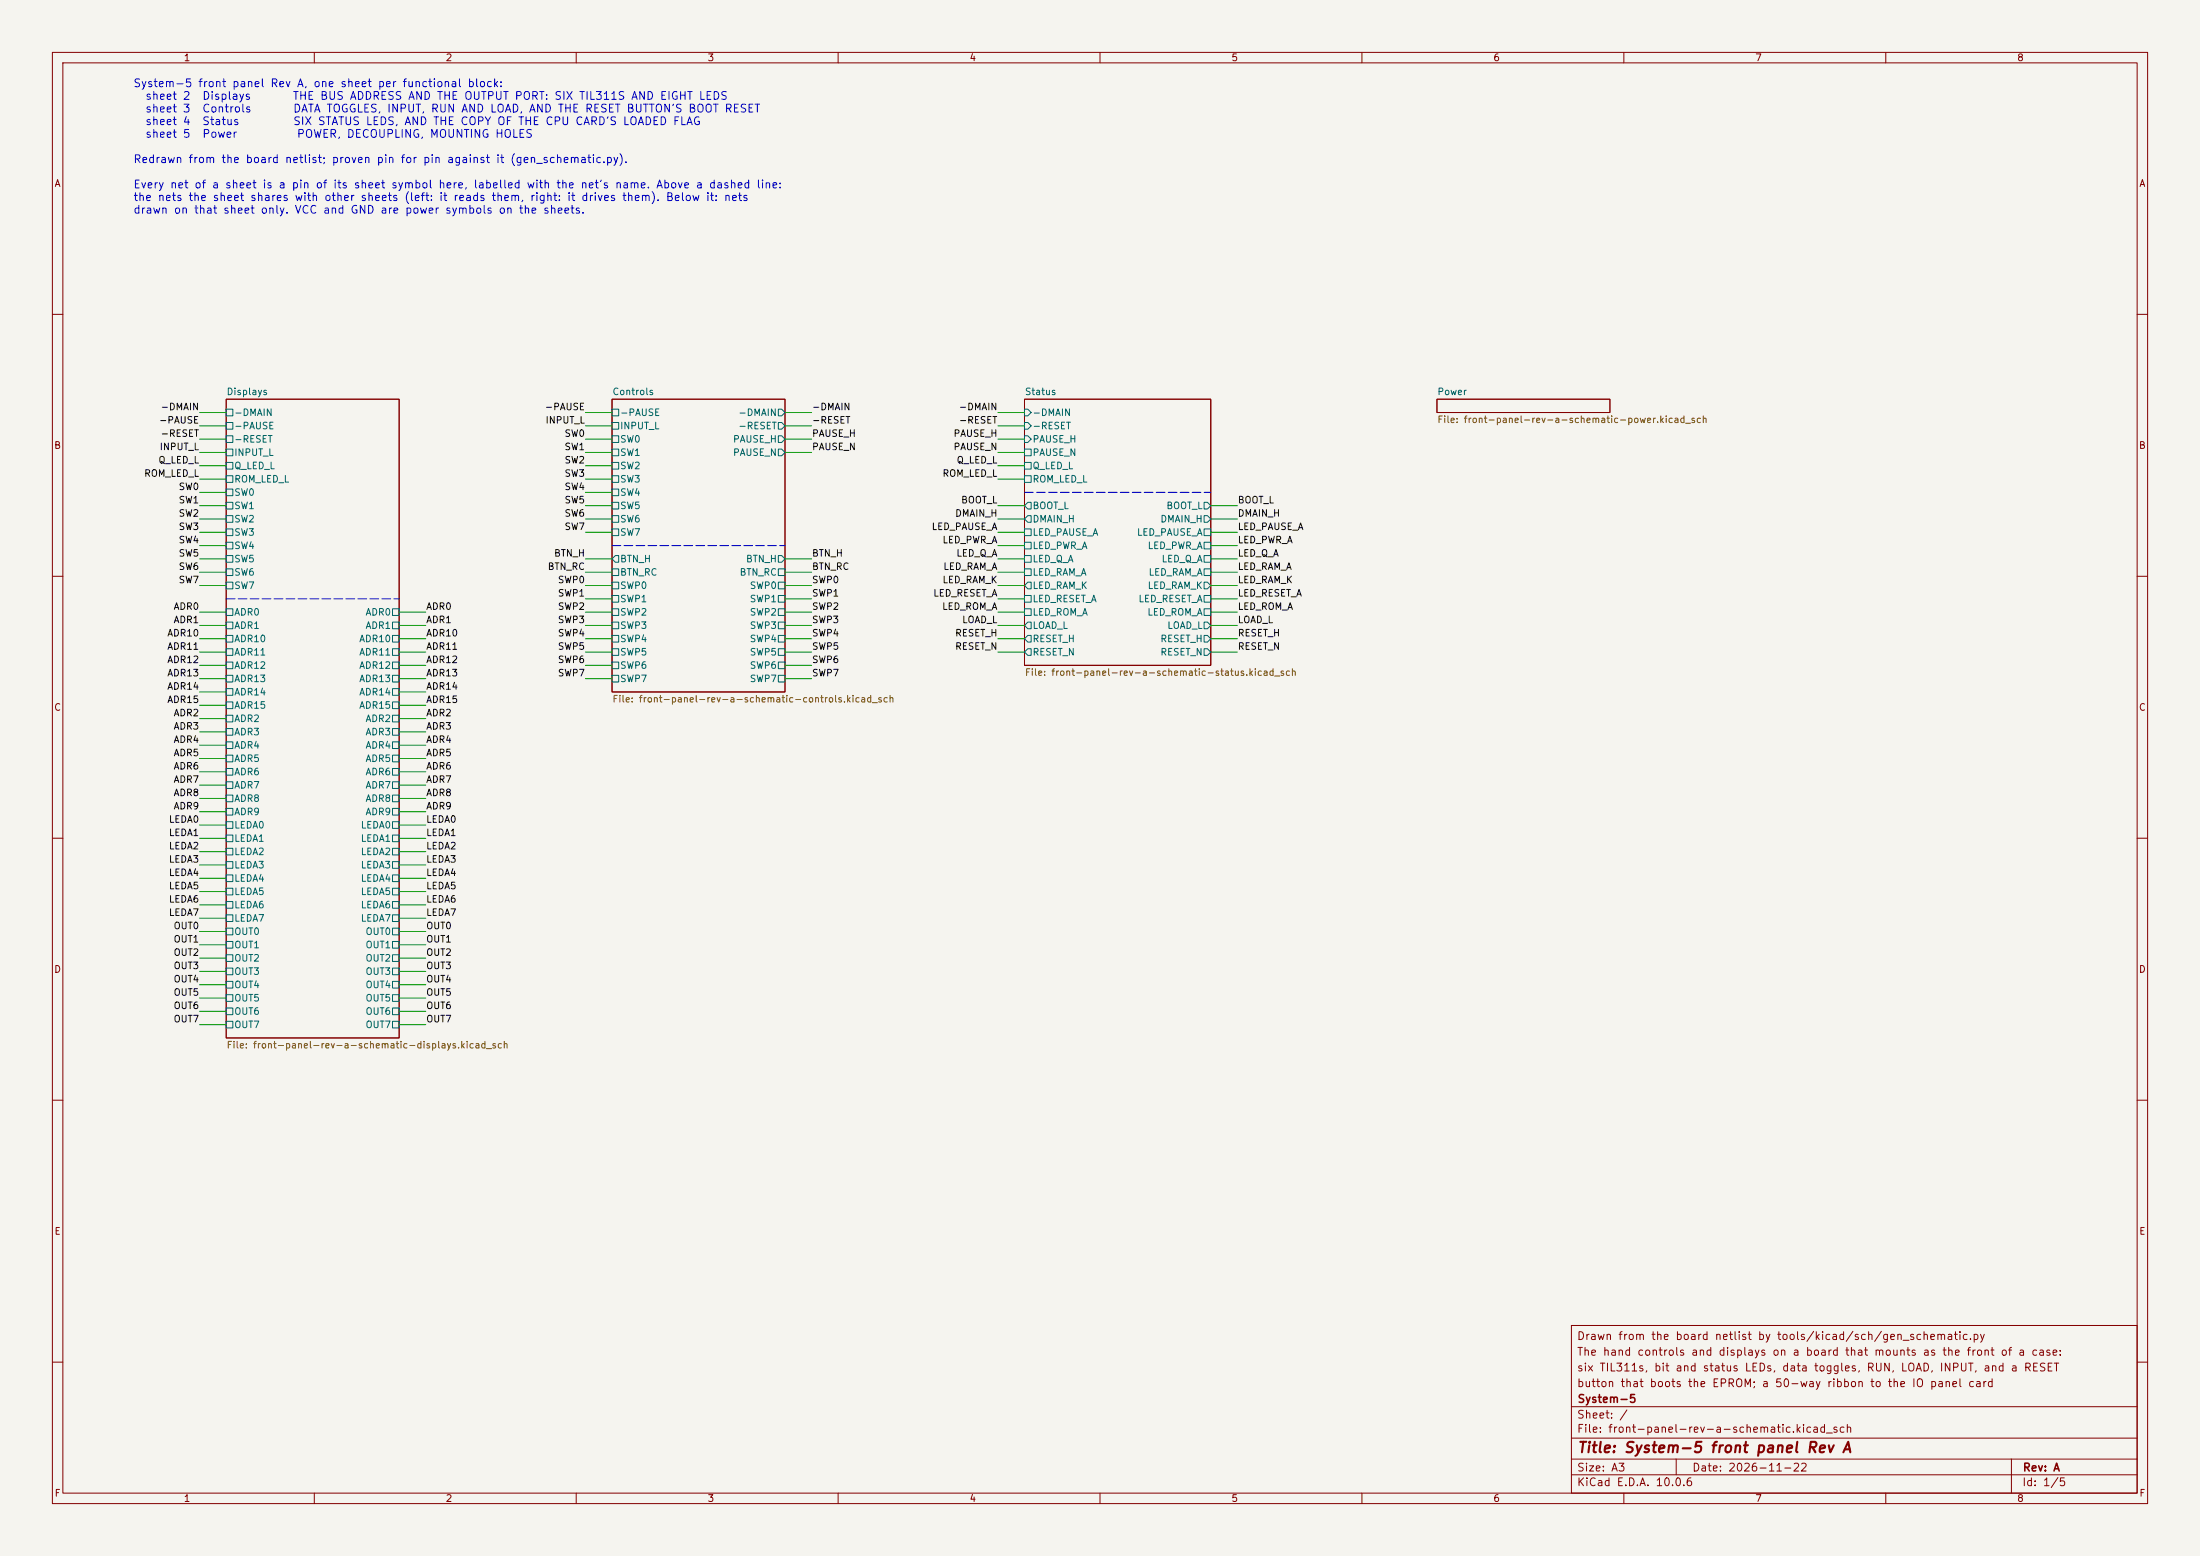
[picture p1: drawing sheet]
<svg xmlns="http://www.w3.org/2000/svg" width="420mm" height="297mm" viewBox="0 0 420 297" stroke-linecap="round" stroke-linejoin="round" font-family="sans-serif">
<path d="M0 0h420v297h-420z" fill="#f5f4ef" stroke="#f5f4ef" stroke-width=".19"/>
<g fill="none" stroke="#840000" stroke-width=".19">
<path d="M10 10h400v277h-400zM12 12h396v273h-396zM60 10v2M110 10v2M160 10v2M210 10v2M260 10v2M310 10v2M360 10v2M10 60h2M43.2 76.2h33v121.9h-33zM116.8 76.2h33.1v55.9h-33.1z"/>
<path d="M195.6 76.2h35.5v50.8h-35.5zM274.3 76.2h33v2.5h-33zM408 60h2M10 110h2M408 110h2M10 160h2M408 160h2M10 210h2M408 210h2M300 253h108v32h-108zM10 260h2M300 278.5h108"/>
<path d="M300 274.5h108M300 268.5h108M320 278.5v3M384 278.5v6.5M408 260h2M60 285v2M110 285v2M160 285v2M210 285v2M260 285v2M300 281.5h108M310 285v2"/>
<path d="M360 285v2"/>
</g>
<g fill="none" stroke="#006464" stroke-width=".19">
<path d="M43.2 78.1h1.2v1.3h-1.2zM116.8 78.1h1.3v1.3h-1.3zM148.6 78.1h.6l.7 .6-.7 .7h-.6zM195.6 78.1h.6l.6 .6-.6 .7h-.6zM43.2 80.6h1.2v1.3h-1.2zM43.2 83.2h1.2v1.3h-1.2zM43.2 85.7h1.2v1.3h-1.2zM43.2 88.3h1.2v1.2h-1.2zM43.2 90.8h1.2v1.3h-1.2zM43.2 93.3h1.2v1.3h-1.2zM43.2 95.9h1.2v1.3h-1.2zM43.2 98.4h1.2v1.3h-1.2z"/>
<path d="M116.8 80.6h1.3v1.3h-1.3zM116.8 83.2h1.3v1.3h-1.3zM116.8 85.7h1.3v1.3h-1.3zM116.8 88.3h1.3v1.2h-1.3zM116.8 90.8h1.3v1.3h-1.3zM116.8 93.3h1.3v1.3h-1.3zM116.8 95.9h1.3v1.3h-1.3zM116.8 98.4h1.3v1.3h-1.3zM148.6 80.6h.6l.7 .7-.7 .6h-.6zM148.6 83.2h.6l.7 .6-.7 .7h-.6zM148.6 85.7h.6l.7 .7-.7 .6h-.6zM195.6 80.6h.6l.6 .7-.6 .6h-.6z"/>
<path d="M195.6 83.2h.6l.6 .6-.6 .7h-.6zM195.6 85.7h1.2v1.3h-1.2zM195.6 88.3h1.2v1.2h-1.2zM195.6 90.8h1.2v1.3h-1.2zM195.6 96.5l.6-.6h.6v1.3h-.6zM196.2 98.4h.6v1.3h-.6l-.6-.6zM229.9 95.9h.6l.6 .6-.6 .7h-.6zM229.9 98.4h.6l.6 .7-.6 .6h-.6zM43.2 101h1.2v1.2h-1.2zM43.2 103.5h1.2v1.3h-1.2zM43.2 106h1.2v1.3h-1.2zM43.2 108.6h1.2v1.3h-1.2z"/>
<path d="M43.2 111.1h1.2v1.3h-1.2zM43.2 116.2h1.2v1.3h-1.2zM43.2 118.7h1.2v1.3h-1.2zM74.9 116.2h1.3v1.3h-1.3zM74.9 118.7h1.3v1.3h-1.3zM116.8 101h1.3v1.2h-1.3zM116.8 108.6h1.3v1.3h-1.3zM116.8 111.1h1.3v1.3h-1.3zM116.8 113.7h1.3v1.2h-1.3zM116.8 116.2h1.3v1.3h-1.3zM116.8 118.7h1.3v1.3h-1.3zM117.5 106h.6v1.3h-.6l-.7-.6z"/>
<path d="M148.6 106h.6l.7 .7-.7 .6h-.6zM148.6 108.6h1.3v1.3h-1.3zM148.6 111.1h1.3v1.3h-1.3zM148.6 113.7h1.3v1.2h-1.3zM148.6 116.2h1.3v1.3h-1.3zM148.6 118.7h1.3v1.3h-1.3zM195.6 101h1.2v1.2h-1.2zM195.6 103.5h1.2v1.3h-1.2zM195.6 106h1.2v1.3h-1.2zM195.6 108.6h1.2v1.3h-1.2zM195.6 113.7h1.2v1.2h-1.2zM195.6 116.2h1.2v1.3h-1.2z"/>
<path d="M195.6 119.4l.6-.7h.6v1.3h-.6zM196.2 111.1h.6v1.3h-.6l-.6-.6zM229.9 101h1.2v1.2h-1.2zM229.9 103.5h1.2v1.3h-1.2zM229.9 106h1.2v1.3h-1.2zM229.9 108.6h1.2v1.3h-1.2zM229.9 111.1h.6l.6 .7-.6 .6h-.6zM229.9 113.7h1.2v1.2h-1.2zM229.9 116.2h1.2v1.3h-1.2zM229.9 118.7h.6l.6 .7-.6 .6h-.6zM43.2 121.3h1.2v1.3h-1.2zM43.2 123.8h1.2v1.3h-1.2z"/>
<path d="M43.2 126.4h1.2v1.2h-1.2zM43.2 128.9h1.2v1.3h-1.2zM43.2 131.4h1.2v1.3h-1.2zM43.2 134h1.2v1.3h-1.2zM43.2 136.5h1.2v1.3h-1.2zM43.2 139.1h1.2v1.2h-1.2zM74.9 121.3h1.3v1.3h-1.3zM74.9 123.8h1.3v1.3h-1.3zM74.9 126.4h1.3v1.2h-1.3zM74.9 128.9h1.3v1.3h-1.3zM74.9 131.4h1.3v1.3h-1.3zM74.9 134h1.3v1.3h-1.3z"/>
<path d="M74.9 136.5h1.3v1.3h-1.3zM74.9 139.1h1.3v1.2h-1.3zM116.8 121.3h1.3v1.3h-1.3zM116.8 123.8h1.3v1.3h-1.3zM116.8 126.4h1.3v1.2h-1.3zM116.8 128.9h1.3v1.3h-1.3zM148.6 121.3h1.3v1.3h-1.3zM148.6 123.8h1.3v1.3h-1.3zM148.6 126.4h1.3v1.2h-1.3zM148.6 128.9h1.3v1.3h-1.3zM196.2 121.3h.6v1.3h-.6l-.6-.7zM196.2 123.8h.6v1.3h-.6l-.6-.6z"/>
<path d="M229.9 121.3h.6l.6 .6-.6 .7h-.6zM229.9 123.8h.6l.6 .7-.6 .6h-.6zM43.2 141.6h1.2v1.3h-1.2zM43.2 144.1h1.2v1.3h-1.2zM43.2 146.7h1.2v1.3h-1.2zM43.2 149.2h1.2v1.3h-1.2zM43.2 151.8h1.2v1.2h-1.2zM43.2 154.3h1.2v1.3h-1.2zM43.2 156.8h1.2v1.3h-1.2zM43.2 159.4h1.2v1.3h-1.2zM74.9 141.6h1.3v1.3h-1.3zM74.9 144.1h1.3v1.3h-1.3z"/>
<path d="M74.9 146.7h1.3v1.3h-1.3zM74.9 149.2h1.3v1.3h-1.3zM74.9 151.8h1.3v1.2h-1.3zM74.9 154.3h1.3v1.3h-1.3zM74.9 156.8h1.3v1.3h-1.3zM74.9 159.4h1.3v1.3h-1.3zM43.2 161.9h1.2v1.3h-1.2zM43.2 164.5h1.2v1.2h-1.2zM43.2 167h1.2v1.3h-1.2zM43.2 169.5h1.2v1.3h-1.2zM43.2 172.1h1.2v1.3h-1.2zM43.2 174.6h1.2v1.3h-1.2z"/>
<path d="M43.2 177.2h1.2v1.2h-1.2zM43.2 179.7h1.2v1.3h-1.2zM74.9 161.9h1.3v1.3h-1.3zM74.9 164.5h1.3v1.2h-1.3zM74.9 167h1.3v1.3h-1.3zM74.9 169.5h1.3v1.3h-1.3zM74.9 172.1h1.3v1.3h-1.3zM74.9 174.6h1.3v1.3h-1.3zM74.9 177.2h1.3v1.2h-1.3zM74.9 179.7h1.3v1.3h-1.3zM43.2 182.2h1.2v1.3h-1.2zM43.2 184.8h1.2v1.3h-1.2z"/>
<path d="M43.2 187.3h1.2v1.3h-1.2zM43.2 189.9h1.2v1.2h-1.2zM43.2 192.4h1.2v1.3h-1.2zM43.2 194.9h1.2v1.3h-1.2zM74.9 182.2h1.3v1.3h-1.3zM74.9 184.8h1.3v1.3h-1.3zM74.9 187.3h1.3v1.3h-1.3zM74.9 189.9h1.3v1.2h-1.3zM74.9 192.4h1.3v1.3h-1.3zM74.9 194.9h1.3v1.3h-1.3z"/>
</g>
<path d="M195.6 94h35.5M43.2 114.3h33M116.8 104.1h33.1" fill="none" stroke="#0000c2" stroke-width=".19" stroke-dasharray="1.7 .6"/>
<g fill="none" stroke="#009600" stroke-width=".19">
<path d="M38.1 78.7h5.1M111.8 78.7h5M149.9 78.7h5M190.5 78.7h5.1M38.1 81.3h5.1M38.1 83.8h5.1M38.1 86.4h5.1M38.1 88.9h5.1M38.1 91.4h5.1M38.1 99.1h5.1M38.1 96.5h5.1M38.1 94h5.1"/>
<path d="M111.8 81.3h5M111.8 83.8h5M111.8 86.4h5M111.8 88.9h5M111.8 91.4h5M111.8 99.1h5M111.8 96.5h5M111.8 94h5M149.9 81.3h5M149.9 83.8h5M149.9 86.4h5M190.5 81.3h5.1"/>
<path d="M190.5 83.8h5.1M190.5 86.4h5.1M190.5 88.9h5.1M190.5 91.4h5.1M190.5 99.1h5.1M190.5 96.5h5.1M231.1 99.1h5.1M231.1 96.5h5.1M38.1 106.7h5.1M38.1 109.2h5.1M38.1 119.4h5.1M38.1 116.8h5.1"/>
<path d="M38.1 104.1h5.1M38.1 101.6h5.1M38.1 111.8h5.1M76.2 119.4h5.1M76.2 116.8h5.1M111.8 106.7h5M111.8 109.2h5M111.8 119.4h5M111.8 116.8h5M111.8 101.6h5M111.8 111.8h5M111.8 114.3h5"/>
<path d="M149.9 106.7h5M149.9 109.2h5M149.9 119.4h5M149.9 116.8h5M149.9 111.8h5M149.9 114.3h5M190.5 106.7h5.1M190.5 109.2h5.1M190.5 119.4h5.1M190.5 116.8h5.1M190.5 104.1h5.1M190.5 101.6h5.1"/>
<path d="M190.5 111.8h5.1M190.5 114.3h5.1M231.1 106.7h5.1M231.1 109.2h5.1M231.1 119.4h5.1M231.1 116.8h5.1M231.1 104.1h5.1M231.1 101.6h5.1M231.1 111.8h5.1M231.1 114.3h5.1M38.1 129.5h5.1M38.1 127h5.1"/>
<path d="M38.1 124.5h5.1M38.1 121.9h5.1M38.1 137.2h5.1M38.1 139.7h5.1M38.1 132.1h5.1M38.1 134.6h5.1M76.2 129.5h5.1M76.2 127h5.1M76.2 124.5h5.1M76.2 121.9h5.1M76.2 137.2h5.1M76.2 139.7h5.1"/>
<path d="M76.2 132.1h5.1M76.2 134.6h5.1M111.8 129.5h5M111.8 127h5M111.8 124.5h5M111.8 121.9h5M149.9 129.5h5M149.9 127h5M149.9 124.5h5M149.9 121.9h5M190.5 124.5h5.1M190.5 121.9h5.1"/>
<path d="M231.1 124.5h5.1M231.1 121.9h5.1M38.1 142.2h5.1M38.1 144.8h5.1M38.1 157.5h5.1M38.1 154.9h5.1M38.1 152.4h5.1M38.1 149.9h5.1M38.1 147.3h5.1M76.2 142.2h5.1M76.2 144.8h5.1M76.2 157.5h5.1"/>
<path d="M76.2 154.9h5.1M76.2 152.4h5.1M76.2 149.9h5.1M76.2 147.3h5.1M38.1 177.8h5.1M38.1 175.3h5.1M38.1 172.7h5.1M38.1 170.2h5.1M38.1 167.6h5.1M38.1 165.1h5.1M38.1 162.6h5.1M38.1 160h5.1"/>
<path d="M76.2 177.8h5.1M76.2 175.3h5.1M76.2 172.7h5.1M76.2 170.2h5.1M76.2 167.6h5.1M76.2 165.1h5.1M76.2 162.6h5.1M76.2 160h5.1M38.1 195.6h5.1M38.1 193h5.1M38.1 190.5h5.1M38.1 188h5.1"/>
<path d="M38.1 185.4h5.1M38.1 182.9h5.1M38.1 180.3h5.1M76.2 195.6h5.1M76.2 193h5.1M76.2 190.5h5.1M76.2 188h5.1M76.2 185.4h5.1M76.2 182.9h5.1M76.2 180.3h5.1"/>
</g>
<text font-size="2" fill="#840000" x="301" y="277.8">Title: System-5 front panel Rev A</text>
<g font-size="1.5" fill="#0000c2">
<text x="25.4" y="17">System-5 front panel Rev A, one sheet per functional block:</text>
<text x="27.6" y="19.4">sheet 2</text>
<text x="27.6" y="21.8">sheet 3</text>
<text x="38.5" y="19.4">Displays</text>
<text x="38.5" y="21.8">Controls</text>
<text x="55.8" y="19.4">THE BUS ADDRESS AND THE OUTPUT PORT: SIX TIL311S AND EIGHT LEDS</text>
<text x="55.9" y="21.8">DATA TOGGLES, INPUT, RUN AND LOAD, AND THE RESET BUTTON'S BOOT RESET</text>
<text x="27.6" y="24.3">sheet 4</text>
<text x="27.6" y="26.7">sheet 5</text>
<text x="38.5" y="24.3">Status</text>
<text x="38.5" y="26.7">Power</text>
<text x="55.9" y="24.3">SIX STATUS LEDS, AND THE COPY OF THE CPU CARD'S LOADED FLAG</text>
<text x="56.6" y="26.7">POWER, DECOUPLING, MOUNTING HOLES</text>
<text x="25.4" y="31.5">Redrawn from the board netlist; proven pin for pin against it (gen_schematic.py).</text>
<text x="25.4" y="36.3">Every net of a sheet is a pin of its sheet symbol here, labelled with the net's name. Above a dashed line:</text>
<text x="25.4" y="38.7">the nets the sheet shares with other sheets (left: it reads them, right: it drives them). Below it: nets</text>
<text x="25.4" y="41.2">drawn on that sheet only. VCC and GND are power symbols on the sheets.</text>
</g>
<g font-size="1.5" fill="#840000">
<text x="300.9" y="256.1">Drawn from the board netlist by tools/kicad/sch/gen_schematic.py</text>
<text x="300.9" y="262.1">six TIL311s, bit and status LEDs, data toggles, RUN, LOAD, INPUT, and a RESET</text>
<text x="300.9" y="259.1">The hand controls and displays on a board that mounts as the front of a case:</text>
<text x="300.9" y="265.1">button that boots the EPROM; a 50-way ribbon to the IO panel card</text>
<text x="301" y="268.1">System-5</text>
<text x="300.9" y="273.8">File: front-panel-rev-a-schematic.kicad_sch</text>
<text x="300.9" y="271.1">Sheet: /</text>
<text x="300.9" y="281.2">Size: A3</text>
<text x="322.9" y="281.2">Date: 2026-11-22</text>
<text x="386" y="281.2">Rev: A</text>
<text x="300.9" y="284">KiCad E.D.A. 10.0.6</text>
<text x="385.9" y="284">Id: 1/5</text>
</g>
<g font-size="1.3" fill="#840000">
<text x="35" y="12">1</text>
<text x="85" y="12">2</text>
<text x="135" y="12">3</text>
<text x="185" y="12">4</text>
<text x="235" y="12">5</text>
<text x="285" y="12">6</text>
<text x="335" y="12">7</text>
<text x="385" y="12">8</text>
<text x="10.3" y="36">A</text>
<text x="408.3" y="36">A</text>
<text x="10.2" y="86">B</text>
<text x="408.2" y="86">B</text>
<text x="10.2" y="136">C</text>
<text x="408.2" y="136">C</text>
<text x="10.2" y="186">D</text>
<text x="408.2" y="186">D</text>
<text x="10.3" y="236">E</text>
<text x="408.3" y="236">E</text>
<text x="10.3" y="286">F</text>
<text x="35" y="287">1</text>
<text x="85" y="287">2</text>
<text x="135" y="287">3</text>
<text x="185" y="287">4</text>
<text x="235" y="287">5</text>
<text x="285" y="287">6</text>
<text x="335" y="287">7</text>
<text x="385" y="287">8</text>
<text x="408.3" y="286">F</text>
</g>
<g font-size="1.3" fill="#006464">
<text x="43.2" y="75.7">Displays</text>
<text x="116.8" y="75.7">Controls</text>
<text x="195.6" y="75.7">Status</text>
<text x="274.3" y="75.7">Power</text>
<text x="44.6" y="79.7">-DMAIN</text>
<text x="44.6" y="82.2">-PAUSE</text>
<text x="118.3" y="79.7">-PAUSE</text>
<text x="118.3" y="82.2">INPUT_L</text>
<text x="140.9" y="79.7">-DMAIN</text>
<text x="140.9" y="82.2">-RESET</text>
<text x="197" y="79.7">-DMAIN</text>
<text x="197" y="82.2">-RESET</text>
<text x="44.6" y="84.8">-RESET</text>
<text x="44.6" y="87.3">INPUT_L</text>
<text x="44.6" y="89.9">Q_LED_L</text>
<text x="118.3" y="84.8">SW0</text>
<text x="118.3" y="87.3">SW1</text>
<text x="118.3" y="89.9">SW2</text>
<text x="139.8" y="84.8">PAUSE_H</text>
<text x="139.8" y="87.3">PAUSE_N</text>
<text x="197" y="84.8">PAUSE_H</text>
<text x="197" y="87.3">PAUSE_N</text>
<text x="197" y="89.9">Q_LED_L</text>
<text x="44.6" y="92.4">ROM_LED_L</text>
<text x="44.6" y="94.9">SW0</text>
<text x="118.3" y="92.4">SW3</text>
<text x="118.3" y="94.9">SW4</text>
<text x="197" y="92.4">ROM_LED_L</text>
<text x="44.6" y="97.5">SW1</text>
<text x="44.6" y="100">SW2</text>
<text x="118.3" y="97.5">SW5</text>
<text x="118.3" y="100">SW6</text>
<text x="197" y="97.5">BOOT_L</text>
<text x="197" y="100">DMAIN_H</text>
<text x="221.4" y="100">DMAIN_H</text>
<text x="222.6" y="97.5">BOOT_L</text>
<text x="44.6" y="102.6">SW3</text>
<text x="44.6" y="105.1">SW4</text>
<text x="44.6" y="107.6">SW5</text>
<text x="118.3" y="102.6">SW7</text>
<text x="118.3" y="107.6">BTN_H</text>
<text x="142.3" y="107.6">BTN_H</text>
<text x="197" y="102.6">LED_PAUSE_A</text>
<text x="197" y="105.1">LED_PWR_A</text>
<text x="197" y="107.6">LED_Q_A</text>
<text x="216.9" y="102.6">LED_PAUSE_A</text>
<text x="219" y="105.1">LED_PWR_A</text>
<text x="221.7" y="107.6">LED_Q_A</text>
<text x="44.6" y="110.2">SW6</text>
<text x="44.6" y="112.7">SW7</text>
<text x="118.3" y="110.2">BTN_RC</text>
<text x="118.3" y="112.7">SWP0</text>
<text x="141.1" y="110.2">BTN_RC</text>
<text x="143" y="112.7">SWP0</text>
<text x="197" y="110.2">LED_RAM_A</text>
<text x="197" y="112.7">LED_RAM_K</text>
<text x="219" y="112.7">LED_RAM_K</text>
<text x="219.2" y="110.2">LED_RAM_A</text>
<text x="44.6" y="117.8">ADR0</text>
<text x="69.7" y="117.8">ADR0</text>
<text x="118.3" y="115.3">SWP1</text>
<text x="118.3" y="117.8">SWP2</text>
<text x="143" y="115.3">SWP1</text>
<text x="143" y="117.8">SWP2</text>
<text x="197" y="115.3">LED_RESET_A</text>
<text x="197" y="117.8">LED_ROM_A</text>
<text x="217.2" y="115.3">LED_RESET_A</text>
<text x="218.9" y="117.8">LED_ROM_A</text>
<text x="44.6" y="120.3">ADR1</text>
<text x="44.6" y="122.9">ADR10</text>
<text x="44.6" y="125.4">ADR11</text>
<text x="68.5" y="122.9">ADR10</text>
<text x="68.5" y="125.4">ADR11</text>
<text x="69.7" y="120.3">ADR1</text>
<text x="118.3" y="120.3">SWP3</text>
<text x="118.3" y="122.9">SWP4</text>
<text x="118.3" y="125.4">SWP5</text>
<text x="143" y="120.3">SWP3</text>
<text x="143" y="122.9">SWP4</text>
<text x="143" y="125.4">SWP5</text>
<text x="197" y="120.3">LOAD_L</text>
<text x="197" y="122.9">RESET_H</text>
<text x="197" y="125.4">RESET_N</text>
<text x="221.4" y="122.9">RESET_H</text>
<text x="221.4" y="125.4">RESET_N</text>
<text x="222.7" y="120.3">LOAD_L</text>
<text x="44.6" y="128">ADR12</text>
<text x="44.6" y="130.5">ADR13</text>
<text x="68.5" y="128">ADR12</text>
<text x="68.5" y="130.5">ADR13</text>
<text x="118.3" y="128">SWP6</text>
<text x="118.3" y="130.5">SWP7</text>
<text x="143" y="128">SWP6</text>
<text x="143" y="130.5">SWP7</text>
<text x="44.6" y="133">ADR14</text>
<text x="44.6" y="135.6">ADR15</text>
<text x="68.5" y="133">ADR14</text>
<text x="68.5" y="135.6">ADR15</text>
<text x="44.6" y="138.1">ADR2</text>
<text x="44.6" y="140.7">ADR3</text>
<text x="44.6" y="143.2">ADR4</text>
<text x="69.7" y="138.1">ADR2</text>
<text x="69.7" y="140.7">ADR3</text>
<text x="69.7" y="143.2">ADR4</text>
<text x="44.6" y="145.7">ADR5</text>
<text x="44.6" y="148.3">ADR6</text>
<text x="69.7" y="145.7">ADR5</text>
<text x="69.7" y="148.3">ADR6</text>
<text x="44.6" y="150.8">ADR7</text>
<text x="44.6" y="153.4">ADR8</text>
<text x="44.6" y="155.9">ADR9</text>
<text x="69.7" y="150.8">ADR7</text>
<text x="69.7" y="153.4">ADR8</text>
<text x="69.7" y="155.9">ADR9</text>
<text x="44.6" y="158.4">LEDA0</text>
<text x="44.6" y="161">LEDA1</text>
<text x="68.8" y="158.4">LEDA0</text>
<text x="68.8" y="161">LEDA1</text>
<text x="44.6" y="163.5">LEDA2</text>
<text x="44.6" y="166.1">LEDA3</text>
<text x="68.8" y="163.5">LEDA2</text>
<text x="68.8" y="166.1">LEDA3</text>
<text x="44.6" y="168.6">LEDA4</text>
<text x="44.6" y="171.1">LEDA5</text>
<text x="44.6" y="173.7">LEDA6</text>
<text x="68.8" y="168.6">LEDA4</text>
<text x="68.8" y="171.1">LEDA5</text>
<text x="68.8" y="173.7">LEDA6</text>
<text x="44.6" y="176.2">LEDA7</text>
<text x="44.6" y="178.8">OUT0</text>
<text x="68.8" y="176.2">LEDA7</text>
<text x="69.7" y="178.8">OUT0</text>
<text x="44.6" y="181.3">OUT1</text>
<text x="44.6" y="183.8">OUT2</text>
<text x="69.7" y="181.3">OUT1</text>
<text x="69.7" y="183.8">OUT2</text>
<text x="44.6" y="186.4">OUT3</text>
<text x="44.6" y="188.9">OUT4</text>
<text x="44.6" y="191.5">OUT5</text>
<text x="69.7" y="186.4">OUT3</text>
<text x="69.7" y="188.9">OUT4</text>
<text x="69.7" y="191.5">OUT5</text>
<text x="44.6" y="194">OUT6</text>
<text x="44.6" y="196.5">OUT7</text>
<text x="69.7" y="194">OUT6</text>
<text x="69.7" y="196.5">OUT7</text>
</g>
<g font-size="1.3" fill="#0f0f0f">
<text x="30.3" y="81.2">-PAUSE</text>
<text x="30.6" y="78.6">-DMAIN</text>
<text x="30.6" y="83.7">-RESET</text>
<text x="103.9" y="78.6">-PAUSE</text>
<text x="104" y="81.2">INPUT_L</text>
<text x="107.7" y="83.7">SW0</text>
<text x="154.9" y="83.7">PAUSE_H</text>
<text x="154.9" y="81.2">-RESET</text>
<text x="154.9" y="78.6">-DMAIN</text>
<text x="181.9" y="83.7">PAUSE_H</text>
<text x="183" y="78.6">-DMAIN</text>
<text x="183" y="81.2">-RESET</text>
<text x="30.1" y="88.8">Q_LED_L</text>
<text x="30.4" y="86.2">INPUT_L</text>
<text x="107.7" y="88.8">SW2</text>
<text x="107.7" y="86.2">SW1</text>
<text x="154.9" y="86.2">PAUSE_N</text>
<text x="181.9" y="86.2">PAUSE_N</text>
<text x="182.5" y="88.8">Q_LED_L</text>
<text x="27.4" y="91.3">ROM_LED_L</text>
<text x="34" y="93.9">SW0</text>
<text x="107.7" y="93.9">SW4</text>
<text x="107.7" y="91.3">SW3</text>
<text x="179.8" y="91.3">ROM_LED_L</text>
<text x="34" y="96.4">SW1</text>
<text x="34" y="98.9">SW2</text>
<text x="34" y="101.5">SW3</text>
<text x="107.7" y="101.5">SW7</text>
<text x="107.7" y="98.9">SW6</text>
<text x="107.7" y="96.4">SW5</text>
<text x="177.8" y="101.5">LED_PAUSE_A</text>
<text x="182.2" y="98.9">DMAIN_H</text>
<text x="183.4" y="96.4">BOOT_L</text>
<text x="236.2" y="101.5">LED_PAUSE_A</text>
<text x="236.2" y="98.9">DMAIN_H</text>
<text x="236.2" y="96.4">BOOT_L</text>
<text x="34" y="104">SW4</text>
<text x="34" y="106.6">SW5</text>
<text x="105.7" y="106.6">BTN_H</text>
<text x="154.9" y="106.6">BTN_H</text>
<text x="179.8" y="104">LED_PWR_A</text>
<text x="182.5" y="106.6">LED_Q_A</text>
<text x="236.2" y="106.6">LED_Q_A</text>
<text x="236.2" y="104">LED_PWR_A</text>
<text x="34" y="109.1">SW6</text>
<text x="34" y="111.6">SW7</text>
<text x="104.5" y="109.1">BTN_RC</text>
<text x="106.4" y="111.6">SWP0</text>
<text x="154.9" y="111.6">SWP0</text>
<text x="154.9" y="109.1">BTN_RC</text>
<text x="179.8" y="111.6">LED_RAM_K</text>
<text x="180" y="109.1">LED_RAM_A</text>
<text x="236.2" y="109.1">LED_RAM_A</text>
<text x="236.2" y="111.6">LED_RAM_K</text>
<text x="33" y="116.7">ADR0</text>
<text x="33" y="119.3">ADR1</text>
<text x="81.3" y="116.7">ADR0</text>
<text x="81.3" y="119.3">ADR1</text>
<text x="106.4" y="119.3">SWP3</text>
<text x="106.4" y="116.7">SWP2</text>
<text x="106.4" y="114.2">SWP1</text>
<text x="154.9" y="116.7">SWP2</text>
<text x="154.9" y="114.2">SWP1</text>
<text x="154.9" y="119.3">SWP3</text>
<text x="178.1" y="114.2">LED_RESET_A</text>
<text x="179.7" y="116.7">LED_ROM_A</text>
<text x="183.6" y="119.3">LOAD_L</text>
<text x="236.2" y="114.2">LED_RESET_A</text>
<text x="236.2" y="116.7">LED_ROM_A</text>
<text x="236.2" y="119.3">LOAD_L</text>
<text x="31.8" y="121.8">ADR10</text>
<text x="31.8" y="124.3">ADR11</text>
<text x="81.3" y="121.8">ADR10</text>
<text x="81.3" y="124.3">ADR11</text>
<text x="106.4" y="124.3">SWP5</text>
<text x="106.4" y="121.8">SWP4</text>
<text x="154.9" y="124.3">SWP5</text>
<text x="154.9" y="121.8">SWP4</text>
<text x="182.2" y="124.3">RESET_N</text>
<text x="182.2" y="121.8">RESET_H</text>
<text x="236.2" y="121.8">RESET_H</text>
<text x="236.2" y="124.3">RESET_N</text>
<text x="31.8" y="126.9">ADR12</text>
<text x="31.8" y="129.4">ADR13</text>
<text x="31.8" y="132">ADR14</text>
<text x="81.3" y="126.9">ADR12</text>
<text x="81.3" y="129.4">ADR13</text>
<text x="81.3" y="132">ADR14</text>
<text x="106.4" y="129.4">SWP7</text>
<text x="106.4" y="126.9">SWP6</text>
<text x="154.9" y="129.4">SWP7</text>
<text x="154.9" y="126.9">SWP6</text>
<text x="31.8" y="134.5">ADR15</text>
<text x="33" y="137">ADR2</text>
<text x="81.3" y="134.5">ADR15</text>
<text x="81.3" y="137">ADR2</text>
<text x="33" y="139.6">ADR3</text>
<text x="33" y="142.1">ADR4</text>
<text x="81.3" y="142.1">ADR4</text>
<text x="81.3" y="139.6">ADR3</text>
<text x="33" y="144.7">ADR5</text>
<text x="33" y="147.2">ADR6</text>
<text x="33" y="149.7">ADR7</text>
<text x="81.3" y="144.7">ADR5</text>
<text x="81.3" y="147.2">ADR6</text>
<text x="81.3" y="149.7">ADR7</text>
<text x="33" y="152.3">ADR8</text>
<text x="33" y="154.8">ADR9</text>
<text x="81.3" y="152.3">ADR8</text>
<text x="81.3" y="154.8">ADR9</text>
<text x="32.1" y="157.4">LEDA0</text>
<text x="32.1" y="159.9">LEDA1</text>
<text x="81.3" y="157.4">LEDA0</text>
<text x="81.3" y="159.9">LEDA1</text>
<text x="32.1" y="162.4">LEDA2</text>
<text x="32.1" y="165">LEDA3</text>
<text x="32.1" y="167.5">LEDA4</text>
<text x="81.3" y="165">LEDA3</text>
<text x="81.3" y="167.5">LEDA4</text>
<text x="81.3" y="162.4">LEDA2</text>
<text x="32.1" y="170.1">LEDA5</text>
<text x="32.1" y="172.6">LEDA6</text>
<text x="81.3" y="170.1">LEDA5</text>
<text x="81.3" y="172.6">LEDA6</text>
<text x="32.1" y="175.1">LEDA7</text>
<text x="33" y="177.7">OUT0</text>
<text x="81.3" y="175.1">LEDA7</text>
<text x="81.3" y="177.7">OUT0</text>
<text x="33" y="182.8">OUT2</text>
<text x="33" y="180.2">OUT1</text>
<text x="33" y="185.3">OUT3</text>
<text x="81.3" y="180.2">OUT1</text>
<text x="81.3" y="182.8">OUT2</text>
<text x="81.3" y="185.3">OUT3</text>
<text x="33" y="187.8">OUT4</text>
<text x="33" y="190.4">OUT5</text>
<text x="81.3" y="187.8">OUT4</text>
<text x="81.3" y="190.4">OUT5</text>
<text x="33" y="192.9">OUT6</text>
<text x="33" y="195.5">OUT7</text>
<text x="81.3" y="192.9">OUT6</text>
<text x="81.3" y="195.5">OUT7</text>
</g>
<g font-size="1.3" fill="#725600">
<text x="274.3" y="81">File: front-panel-rev-a-schematic-power.kicad_sch</text>
<text x="195.6" y="129.3">File: front-panel-rev-a-schematic-status.kicad_sch</text>
<text x="116.8" y="134.4">File: front-panel-rev-a-schematic-controls.kicad_sch</text>
<text x="43.2" y="200.4">File: front-panel-rev-a-schematic-displays.kicad_sch</text>
</g>
</svg>
